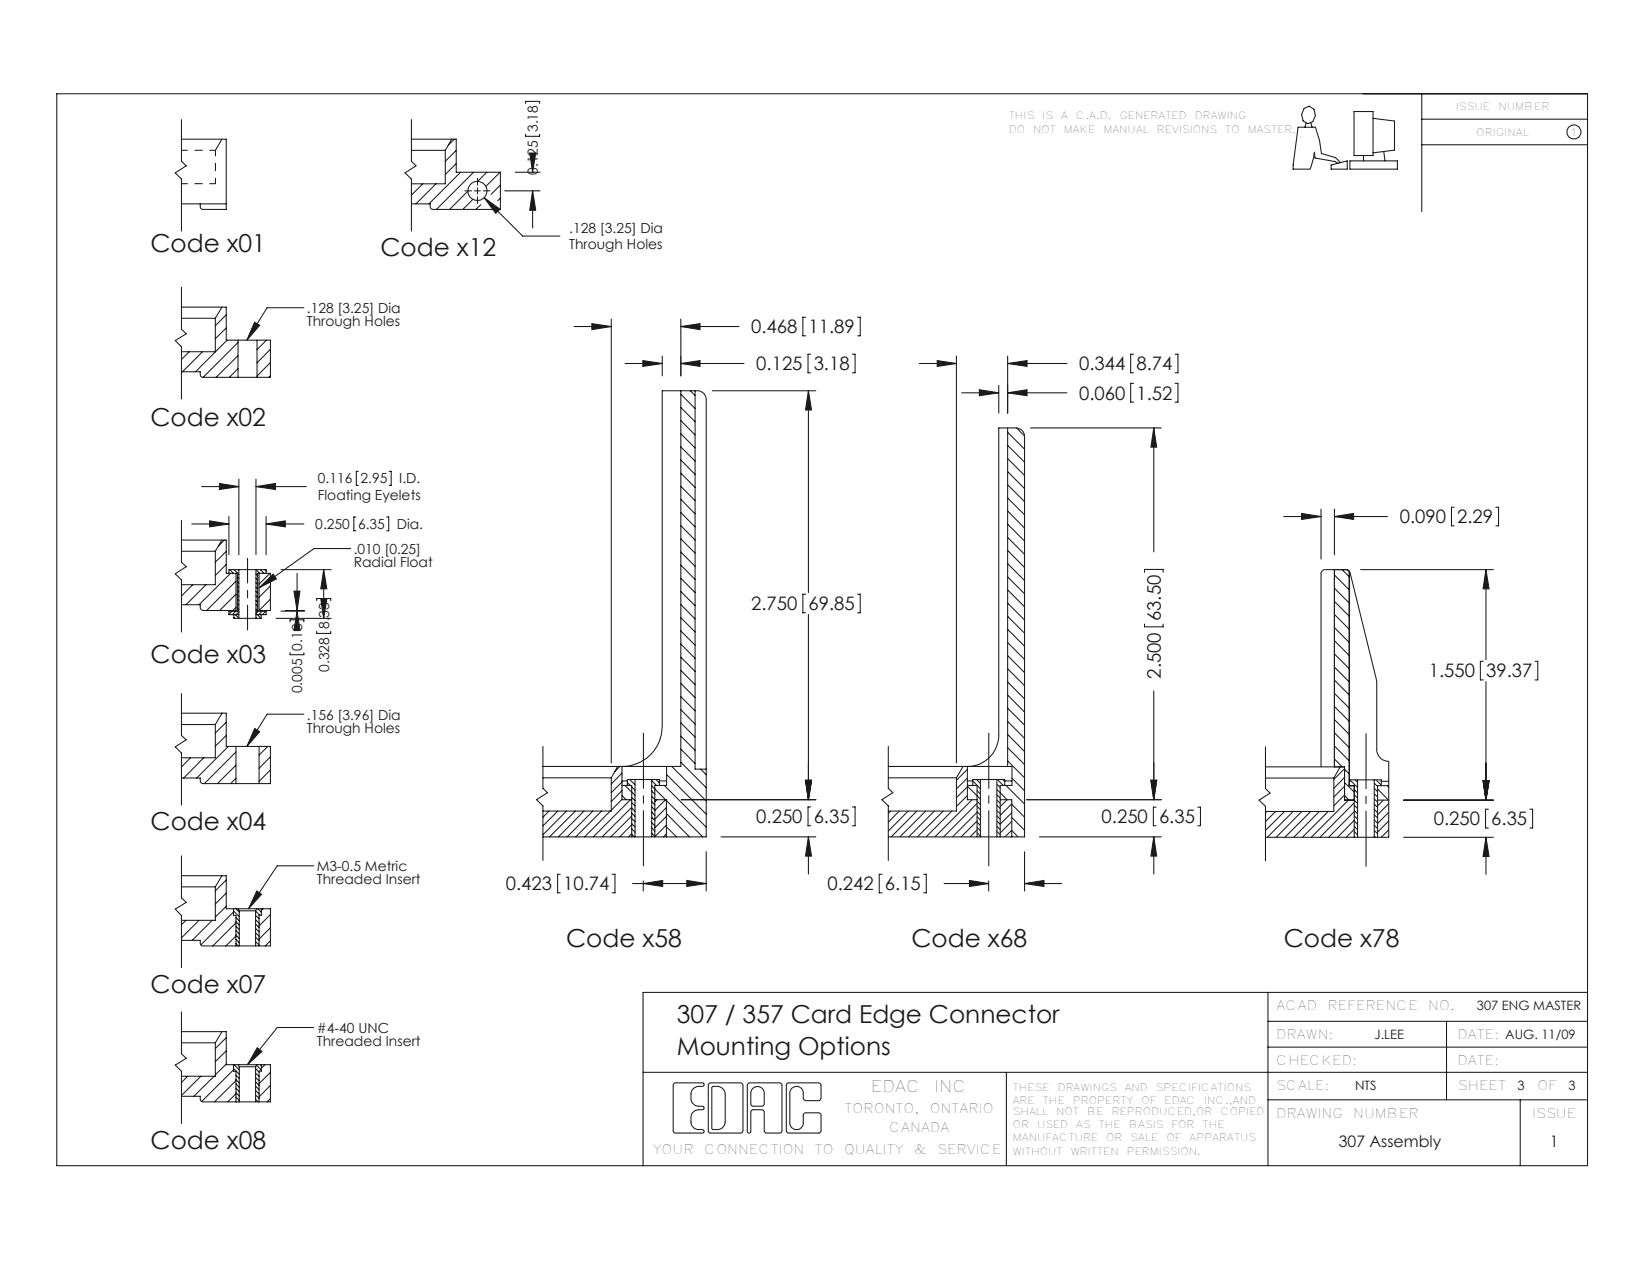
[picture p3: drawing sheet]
<svg xmlns="http://www.w3.org/2000/svg" width="279mm" height="216mm" viewBox="0 0 279 216" stroke-linecap="round" stroke-linejoin="round" font-family="sans-serif">
<g fill="none" stroke="#191924" stroke-width=".18">
<path d="M9.7 16h261.6v183.1h-261.6zM89.8 17.7v-.4h2.4v.4M222.8 18.5l.9-.4 .8 .6 .3 1.1-.5 1-.8 .3-.8-.5-.3-1.1zM231.4 19.1h3.2v7.5h-3.2zM243 16v20.2M31 23.8h7.7v12h-4a.48 .48 0 0 1-.5-.5v-.5M31 34.8h7.7M31 20.4v7.2l.8 .7-1.8 1.2 1 1.1v8.9M70.3 23.8h7.7v5.6h7.5v6.4h-11.5a.48 .48 0 0 1-.5-.5v-.5h-3.2M70.3 25.7h5.8M70.3 20.4v7.2l.8 .7-1.9 1.2 1.1 1.1v8.9M72.2 31.4l-1.9 1.9"/>
<path d="M74.5 31.4l-3.4 3.4M76.1 25.7v5.7h-5.8M77.2 23.8l-1.1 1.9M77.6 23.8l-1 1M78 25.7l-1.9 1.9M78 27.9l-1.9 1.9M78.7 29.4l-5.4 5.4M79.4 32.6h1.2M79.9 32.7l-3.1 3.1M80.8 34l-1.7 1.8M80.9 29.4l-6.3 6.4M81.1 32.6h1"/>
<path d="M81.6 30.5v1.1M81.6 32.1v1M81.6 33.6v1.1M82.2 35l-.9 .8M82.6 32.6h1.1M82.7 33.8l6.6 6.5h6.4M82.7 33.8l2.7 1.9-.7 .7zM83.2 29.4l-1.6 1.6M85.4 29.4l-2.4 2.5M85.5 31.6l-1.6 1.6M85.5 33.8l-.4 .5M86.3 32.6h6"/>
<path d="M88.1 29.4h4.2M89.8 22.9v.4h2.4v-.4M90.5 26.1h1l-.5 3.3zM91 32.6v6.3M91 32.6l.5 3.3h-1zM91 29.4h.1M223.2 21.1l-.2 .6M224 21l.2 .7M227.5 28.2l2.7-.7v1.4h-2.7zM229.1 27.8l-.9-.9-2.4-.7-.3-2.2-.7-2.3h-3l-.8 7.2h2.9l.5-1.8 .2-1.1 .1 1 3.4 .6 .5 .3M230.7 27.5h8.1v1.4h-8.1zM233 26.6v.9"/>
<path d="M234.6 20.2l3.7 .5v4.9l-3.7 .5M236.5 25.9l.2 1.6M243 20.4h28.3M243 24.7h28.3M31 52.5h7.7v5.6h7.5v6.4h-11.5M31 49.1v7.1l.8 .8-1.8 1.2 1 1v9M31 54.4h5.8M36.8 54.4v5.7h-5.8M37.9 52.5l-1.1 1.9M38.7 53.8l-1.9 1.8M38.7 56l-1.9 1.9M38.8 58.1l-5.4 5.4"/>
<path d="M40.7 58.1v6.4M40.7 58.5l-6 6M43.5 55l.9 .6-2.2 2.5zM43.9 58.1v6.4M45.5 58.1l-1.6 1.6M46.2 59.7l-2.3 2.3M51.9 52.6h-6.3l-3.4 5.5M98.1 55.8h6.4M101.1 55.3l3.4 .5-3.4 .5zM104.5 54.5v75.8M116.3 55.8l3.3-.5v1zM116.3 54.5v9.7"/>
<path d="M116.3 55.8h10M137.7 54.2h-.5v3.2h.5M146.5 54.2h.5v3.2h-.5M31 63.5h3.2v.5a.48 .48 0 0 0 .5 .5M32.3 60.1l-1.3 1.3M34.6 60.1l-3.4 3.4M40.7 60.7l-3.8 3.8M40.7 63l-1.5 1.5M46.2 61.9l-2.3 2.3M46.2 64.2l-.3 .3M106.8 62.1h6.4M109.9 61.6l3.3 .5-3.3 .5z"/>
<path d="M113.2 60.8v3.4M116.3 62.1l3.3-.5v1zM116.3 62.1h10.8M116.3 66.7v64.2h-23.5M116.3 78.6l2.5 2.4M116.3 76.3l2.5 2.5M116.3 74.1l2.5 2.4M116.3 71.8l2.5 2.5M116.3 69.6l2.5 2.4M116.3 67.3l2.5 2.5M118 66.7l.8 .9M118.8 66.7v64.7h1.9"/>
<path d="M121.7 66.7h17.7M138.1 66.7l.6 3.3h-1zM138.1 66.7v34.5M138.5 60.5h-.4v3.2h.4M145.7 60.5h.4v3.2h-.4M157.1 62.1h6.3M160.2 61.6l3.2 .5-3.2 .5zM163.4 60.8v69.5M164.3 67.1h6.4M167.4 66.6l3.3 .5-3.3 .5zM170.7 65.8v4.8M172.2 62.1l3.3-.5v1z"/>
<path d="M172.2 67.1l3.3-.5v1zM172.2 60.8v9.8M172.2 62.1h10.1M172.2 67.1h10.1M172.2 73.1v57.8M172.2 78.3l2.9 2.9M172.2 76.1l2.9 2.9M172.2 73.8l2.9 2.9M173.7 73.1l1.4 1.4M176.1 73.1h22.3M193.7 60.5h-.5v3.2h.5M193.7 65.5h-.5v3.2h.5"/>
<path d="M197.2 73.1l.5 3.3h-1zM197.2 73.1v21.2M200.8 60.5h.5v3.2h-.5M200.8 65.5h.5v3.2h-.5M31 92.3h7.7v5.6h1.9v6.5M31 88.9v7.1l.8 .8-1.8 1.2 1 1.1v8.8M31 94.2h5.8M32.8 89.5h6.3M32.9 99.9l-1.9 1.9M34.5 83.1h6.3M35.2 99.9l-3.4 3.4M35.8 89l3.3 .5-3.3 .5z"/>
<path d="M36.8 94.2v5.7h-5.8M37.5 82.6l3.3 .5-3.3 .5zM37.9 92.3l-1.1 1.9M38.3 92.3l-1 1M38.7 94.2l-1.9 1.8M38.7 96.4l-1.9 1.9M39.1 88.2v6.6M39.1 97.9v-.6h6.4v.6M39.3 97.3l.6 .6M39.4 97.9l-5.4 5.4M40 97.3l.8 .8M40.3 97.9v6.4"/>
<path d="M40.3 99.3l-5 5M40.6 99.3l.2 .3M40.6 98.6l.2 .2M40.7 97.3l.1 .1M40.8 81.8v13M40.8 97.3v8.3M43.7 81.8v13M43.7 83.1h8.7M43.7 99.6l.3 .2M43.7 98.8l.3 .3M43.7 98l.3 .3M43.7 83.1l3.4-.5v1z"/>
<path d="M44.3 97.9v6.4l1.9-2M44.4 97.9l-.7-.6v8.3M44.5 97.3l.6 .6M45.2 97.3l.3 .2M45.5 88.2v6.6M45.5 89.5h6.4M45.5 89.5l3.3-.5v1zM46.1 97.9l-1.8 1.8M48 97.3h8.6M50.8 97.9v6.4M55.3 97.3v8.3M55.3 97.3l.5 3.3h-1z"/>
<path d="M59.9 93.7h-6.2l-9.4 6.7M60.8 88.3h-.3v2.4h.3M61.2 80.5h-.3v2.4h.3M66.1 88.3h.3v2.4h-.3M66.5 80.5h.4v2.4h-.4M116.3 98.8l2.5 2.4M116.3 96.5l2.5 2.5M116.3 94.3l2.5 2.4M116.3 92l2.5 2.5M116.3 89.8l2.5 2.5M116.3 87.6l2.5 2.4M116.3 85.3l2.5 2.5"/>
<path d="M116.3 83.1l2.5 2.4M116.3 80.8l2.5 2.5M172.2 98.5l2.9 2.9M172.2 96.3l2.9 2.9M172.2 94l2.9 2.9M172.2 91.8l2.9 2.9M172.2 89.5l2.9 2.9M172.2 87.3l2.9 2.9M172.2 85.1l2.9 2.8M172.2 82.8l2.9 2.9M172.2 80.5l2.9 3M195.6 97.8v-.5h3.2v.5"/>
<path d="M219.4 88.2h6.3M222.4 87.7l3.3 .5-3.3 .5zM225.7 87v8.5M228 88.2l3.3-.5v1zM228 87v7.8M228 97.3v33.7M228 98.2l2.6 2.6M228 88.2h9.1M229.3 97.3l1.3 1.2M230 97.3a.74 .74 0 0 1 .7 .6l4.5 18.3 .1 11.8a2.04 2.04 0 0 0 2 2v13h-21M230 97.3h-3.5a.78 .78 0 0 0-.8 .7v33M230 97.3l.6 .3v36.6h.8v8.8"/>
<path d="M232.5 97.3h22.7M248.5 86.6h-.5v3.2h.5M253.9 97.3l.6 3.3h-1.1zM253.9 97.3v15.4M255.6 86.6h.5v3.2h-.5M31 103.3h3.2v.5a.54 .54 0 0 0 .5 .5h5.9M31 118.5v7.1l.8 .8-1.8 1.2 1 1v8.9M39.1 105h1.7M39.7 104.4l-.6 .6M40 105v.6h4.6v-.6M40 105.5l.1 .1M40.2 105l.6 .6"/>
<path d="M40.3 101.5l-2.8 2.8M40.3 103.8l-.5 .5M40.3 104.4l-.6 .6M40.6 103.8l.2 .3M40.6 103.1l.2 .2M40.6 102.3l.2 .3M40.6 101.6l.2 .2M40.6 100.8l.2 .3M40.6 100.1l.2 .2M40.8 104.4h-1.7v.6M40.8 104.5l-.5 .5M43.7 104l.3 .3h2.2v-6.4h-2.2v6.5"/>
<path d="M43.7 104.4h1.8M43.7 101.8l.3 .3M43.7 103.3l.3 .2M43.7 102.6l.3 .2M43.7 101l.3 .3M43.7 100.3l.3 .2M43.7 105.6h.2M44 105l.6 .6M44.2 104.4l-.5 .4M44.3 100.4l2.4-2.3 .5 .8zM44.8 104.4l-.6 .6M45.4 104.4l-.6 .6"/>
<path d="M45.5 104.4v.6h-1.8M46.2 100.1l-1.9 1.9M47.2 105.6h9.4M48 104.4h4M48.8 104.3h3.2M49.6 111.5v.3h2.3v-.3M49.6 106.2v-.3h2.3v.3M50.2 101h1.1l-.5 3.3zM50.8 104.4l.5 3.3h-1.1zM50.8 104.4h.1M54.1 107.8v.4h2.4v-.4M54.1 102.6v-.4h2.4v.4"/>
<path d="M54.8 102.3h1l-.5 3.3zM55.3 105.6h.1M116.3 119l2.5 2.4M116.3 116.7l2.5 2.5M116.3 114.5l2.5 2.4M116.3 112.3l2.5 2.4M116.3 110l2.5 2.5M116.3 107.8l2.5 2.4M116.3 105.5l2.5 2.4M116.3 103.3l2.5 2.4M116.3 101l2.5 2.5M137.7 101.5h-.5v3.2h.5"/>
<path d="M138.1 105v31.6M146.5 101.5h.5v3.2h-.5M172.2 118.7l2.9 2.9M172.2 116.5l2.9 2.9M172.2 114.2l2.9 2.9M172.2 112l2.9 2.9M172.2 109.7l2.9 2.9M172.2 107.5l2.9 2.9M172.2 105.3l2.9 2.9M172.2 103l2.9 2.9M172.2 100.8l2.9 2.8M195.6 106.6v.5h3.2v-.5"/>
<path d="M197.2 118v18.6M228 118.4l2.6 2.6M228 116.2l2.6 2.5M228 113.9l2.6 2.6M228 111.7l2.6 2.5M228 109.4l2.6 2.6M228 107.2l2.6 2.5M228 105l2.6 2.5M228 102.7l2.6 2.6M228 100.5l2.6 2.5M253.5 113h-.5v3.1h.5M253.9 116.4v20.3"/>
<path d="M262.3 113h.5v3.1h-.5M31 121.8h7.7v5.7h7.5v6.3h-11.5a.48 .48 0 0 1-.5-.5v-.4h-3.2M31 123.8h5.8M32.6 129.4l-1.6 1.6M34.8 129.4l-3.4 3.5M36.8 123.8v5.6h-5.8M37.9 121.8l-1.1 2M38 121.8l-.1 .1M38.7 123.4l-1.9 1.8M38.7 125.6l-1.9 1.9M39 127.5l-5.4 5.4M40.3 127.5v6.3"/>
<path d="M40.3 132.9l-.9 .9M40.3 128.4l-5.4 5.4M40.3 130.7l-3.2 3.1M43.5 124.4l.9 .6-2.2 2.5zM44.3 127.5v6.3M45.8 127.5l-1.5 1.5M46.2 129.3l-1.9 1.9M46.2 131.5l-1.9 2M46.2 133.7l-.1 .1M51.9 122h-6.3l-3.4 5.5M92.8 132.9h11.7M92.8 127.5v7.2l.8 .7-1.9 1.2 1.1 1.1v9.3"/>
<path d="M93.8 138.5l-1 1.1M95.3 138.5l-2.5 2.6M96.8 138.5l-4 4.1M98.3 138.5l-4.4 4.4M99.8 138.5l-4.4 4.4M101.3 138.5l-4.4 4.4M102.8 138.5l-4.4 4.4M104.3 138.5l-4.4 4.4M104.5 132.9v5.6h-11.7M105.6 130.9l-1.1 2M105.9 130.9l-.9 .9M106.3 134.2h1.6v8.7"/>
<path d="M106.3 133.4h.9M106.3 132l-1.8 1.9M106.3 133.6l-1.8 1.8M106.3 135l-1.8 1.9M106.3 136.5l-1.8 1.9M106.3 135.9l.7 .7M106.8 134.2l1.7 1.7M107.2 134.2v-1.1h5.5v1.1M107.2 133.7l.5 .5M107.6 133.1l.9 1M107.7 136.6l-6.3 6.3M107.9 136.6h-1.6v-5.7a6.9 6.9 0 0 0 6.9-6.8v-57.4h6a1.56 1.56 0 0 1 1.5 1.6v74.6h-27.9"/>
<path d="M107.9 137.9l-5 5M107.9 139.4l-3.5 3.5M107.9 139.8l.6 .6M107.9 138.9l.6 .6M107.9 138l.6 .6M107.9 137.1l.6 .6M107.9 136.2l.6 .6M107.9 134.4l.6 .6M108.5 133.1v.1M108.5 133.1v9.8M111.4 136l.5 .6h2v6.3M111.4 133.1v9.8"/>
<path d="M111.4 134.2l2.3 2.4-1.8 1.8M111.4 139.6l.5 .6M111.4 138.7l.5 .6M111.4 137.8l.5 .6M111.4 136.9l.5 .6M111.4 135.1l.5 .6M111.4 133.3l.8 .9M112.1 133.1l.6 .6M112.3 136.6l-.4 .3M112.7 133.4h1.2M113.5 134.2l7.2 7.1M113.9 137.9l-2 2"/>
<path d="M113.9 139.5l-2 1.9M113.9 136.7l6.2 6.2M113.9 139l3.9 3.9M113.9 130.9v3.3h-2v8.7M113.9 132.3l6.8 6.8M114.8 130.9l5.9 5.9M116.3 130.2l4.4 4.3M116.3 128l2.5 2.4M116.3 125.7l2.5 2.5M116.3 123.5l2.5 2.4M116.3 121.2l2.5 2.5M116.4 136.6h23"/>
<path d="M119.7 131.4l1 .9M137.7 133.3h1l-.6 3.3zM138.5 137.8h-.4v3.2h.4M145.7 137.8h.4v3.2h-.4M151.8 130.9h21.1v3.3h-2v8.7M151.8 127.5v7.2l.8 .7-1.9 1.2 1.1 1.1v9.3M151.8 132.9h11.6M152.2 138.5l-.4 .5M153.7 138.5l-1.9 1.9M155.2 138.5l-3.4 3.5M156.7 138.5l-4.4 4.4M158.2 138.5l-4.4 4.4"/>
<path d="M159.7 138.5l-4.4 4.4M161.2 138.5l-4.4 4.4M162.7 138.5l-4.4 4.4M163.4 132.9v5.6h-11.6M164.6 130.9l-1.2 2M165.3 131.4l-1.9 1.9M165.3 132.9l-1.9 1.9M165.3 134.4l-1.9 1.8M165.3 135.9l-1.9 1.9M165.3 134.3l2.2 2.2M165.3 136.5l.1 .1M165.3 134.2h1.7v8.7"/>
<path d="M165.3 133.4h.9l1.3 1.3M166.1 136.6l-6.3 6.3M166.2 134.2v-1.1h5.5v1.1M166.9 133.1l.6 .7M167 137.2l-5.7 5.7M167 138.7l-4.2 4.2M167 138.6l.5 .6M167 139.5l.5 .6M167 137.7l.5 .6M167 136.8l.5 .6M167 135l.5 .6M167 136.6h-1.7v-5.7a5.4 5.4 0 0 0 5.4-5.3v-52.5h2.9a1.5 1.5 0 0 1 1.5 1.5v68.3h-23.3"/>
<path d="M167.5 133.1v9.8M170.4 139.3l.5 .6M170.4 138.5l.5 .5M170.4 137.5l.5 .6M170.4 136.7l.5 .5M170.4 135.7l.5 .6M170.4 134.9l1.7 1.7M170.4 133.9l.5 .6M170.4 133.1v9.8M170.4 133.1l1 1.1M170.9 136.6h2v6.3M171.3 133.1l.4 .4"/>
<path d="M171.7 133.4h1.2M171.9 134.2l3.2 3.1M172.1 136.6l-1.2 1.2M172.2 130l2.9 2.9M172.2 127.7l2.9 2.9M172.2 125.4l2.9 3M172.2 123.2l2.9 2.9M172.2 121l2.9 2.9M172.9 137.3l-2 2M172.9 138.8l-2 2M172.9 139.6l2.2 2.2M172.9 137.4l2.2 2.2"/>
<path d="M172.9 132.9l2.2 2.2M196.7 133.3h1l-.5 3.3zM197.6 137.9h-.5v3.1h.5M198.4 136.6h-23M204.7 137.9h.4v3.1h-.4M216.3 131h13.5v5.7h1.6l.6 .5M216.3 132.9h11.6M216.3 127.6v7.1l.7 .8-1.8 1.2 1.1 1v9.3M216.5 138.6l-.2 .3M218 138.6l-1.7 1.7M219.5 138.6l-3.2 3.3M221 138.6l-4.4 4.4"/>
<path d="M222.5 138.6l-4.4 4.4M224 138.6l-4.4 4.4M225.5 138.6l-4.4 4.4M227 138.6l-4.4 4.4M227.9 132.9v5.7h-11.6M228 129.6l1.4 1.4M228 127.4l2.6 2.6M228 125.2l2.6 2.5M228 122.9l2.6 2.5M228 120.7l2.6 2.5M229 131l-1.1 1.9M229.8 135.9l.7 .8"/>
<path d="M229.8 133.7l1.6 1.6M229.8 131.4l.8 .8M229.8 131.3l-1.9 1.8M229.8 132.8l-1.9 1.9M229.8 134.3l-1.9 1.8M229.8 135.8l-1.9 1.9M230.4 136.7l-6.3 6.3M230.6 133.5h.1M230.6 133.2h5.4v1M230.6 134l.2 .2M230.7 133.2l1.3 1.3M231.4 137.5l.6 .6"/>
<path d="M231.4 137.1l-5.8 5.9M231.4 138.6l-4.4 4.4M231.4 139.3l.6 .6M231.4 134.9l.6 .5M231.4 138.4l.6 .6M231.4 135.7l.6 .6M231.6 133.2l.4 .4M232 133.2v9.8M234.8 133.2v9.8M234.8 136.5l.6 .5M234.8 139.2l.6 .5M234.8 138.3l.6 .5"/>
<path d="M234.8 137.4l.6 .5M234.8 135.6l.6 .5M234.8 134.7l.6 .5M234.8 133.8l.6 .5M235.2 133.2l.8 .9M235.4 134.8l1.9 1.9M235.4 136.7h1.9M236 133.5h1.3M236.4 136.7l-1 1M237.1 134.2l.2 .2M237.3 134.2h-1.9v8.8M237.3 137.3l-1.9 1.9"/>
<path d="M237.3 138.7l-1.9 2M239.9 136.7h15.3M253.4 133.3h1.1l-.6 3.4zM254.4 138.2h-.5v3.2h.5M261.4 138.2h.5v3.2h-.5M31 149.6h7.7v5.6h7.5v6.4h-11.5a.48 .48 0 0 1-.5-.5v-.5h-3.2M31 146.2v7.2l.8 .7-1.8 1.2 1 1.1v8.9M31 151.5h5.8M31.8 157.2l-.8 .7M34 157.2l-3 3M36.3 157.2l-3.5 3.4M36.8 151.5v5.7h-5.8"/>
<path d="M37.9 149.6l-1.1 1.9M38.7 150.3l-1.9 1.9M38.7 152.5l-1.9 1.9M38.7 154.8l-1.9 1.8M39.9 155.2v1.2h.4v5.2M39.9 155.8l-5.6 5.6M39.9 156.3v.1M39.9 155.6l1 1M40.3 157.6l-3.9 4M40.3 159.9l-1.7 1.7M40.3 159.7l.6 .6M40.3 159l.6 .5"/>
<path d="M40.3 158.2l.6 .6M40.3 157.4l.6 .6M40.3 156.7l.6 .6M40.3 155.2l.6 .6M40.7 155.2l.2 .4M40.9 155.6v6M40.9 155.6h2.8M43.7 155.6v6M43.7 158.6l.6 .6M43.7 159.3l.6 .6M43.7 157.8l.6 .6M43.7 157.1l.6 .6"/>
<path d="M43.7 156.4l.6 .5M43.7 155.6l.7 .7M43.9 155.2l-.2 .4M43.9 152.2l.8 .6-2.2 2.4zM44.1 155.2l.6 .6M44.7 155.2v1.1h-.4v5.3M44.9 155.2l-.2 .3M46.2 156.2l-1.9 2M46.2 158.5l-1.9 1.9M53.6 147.9h-6.2l-4.9 7.3M95.7 149.3h-.4v3.2h.4M104.6 149.3h.5v3.2h-.5"/>
<path d="M107.9 140.9l-2 2M107.9 142.4l-.5 .5M107.9 142.5l.5 .4M107.9 141.6l.6 .5M107.9 140.7l.6 .6M108.1 150.9h12.6M109.9 150.9l3.3-.5v1zM109.9 150.5v1.7M111.4 142.3l.5 .5M111.4 140.5l.5 .5M111.4 141.4l.5 .6M113.9 140.9l-2 2"/>
<path d="M113.9 142.5l-.5 .4M113.9 141.2l1.7 1.7M117.4 150.4l3.3 .5-3.3 .5zM120.7 145.5v6.7M123.2 142.9h16.2M138.1 142.9l.6 3.3h-1zM138.1 142.9v6.4M150.7 149.3h-.5v3.2h.5M157.8 149.3h.5v3.2h-.5M161.3 150.9h7.6M165.7 150.4l3.2 .5-3.2 .5zM167 140.2l-2.7 2.7"/>
<path d="M167 141.7l-1.2 1.2M167 142.2l.5 .6M167 141.3l.5 .6M167 140.4l.5 .6M168.9 150.5v1.7M170.4 142l.5 .6M170.4 141.1l.5 .6M170.4 140.3l.5 .5M171.7 142.9l1.2-1.1 1.1 1.1M172.9 140.3l-2 2M175.1 150.9l3.3-.5v1zM175.1 145.5v6.7"/>
<path d="M175.1 150.9h6.3M177.6 142.9h20.8M197.2 142.9l.5 3.3h-1zM197.2 142.9v6.4M231.4 140.1l-2.8 2.9M231.4 141.6l-1.4 1.4M231.4 142.9l.1 .1M231.4 142l.6 .6M231.4 141.1l.6 .6M231.4 140.2l.6 .6M234.8 142.8l.3 .2M234.8 141.9l.6 .5"/>
<path d="M234.8 141l.6 .5M234.8 140.1l.6 .5M237.3 140.2l-1.9 1.9M237.3 141.7l-1.3 1.3M239.9 143h15.3M253.9 143l.6 3.3h-1.1zM253.9 143v6.4M31 176.2h7.7v5.7h7.5v6.3h-11.5a.48 .48 0 0 1-.5-.5v-.4h-3.2M31 172.8v7.2l.8 .8-1.8 1.1 1 1.1v8.9M31 178.1h5.8M36.8 178.1v5.7h-5.8M37.9 176.2l-1.1 1.9"/>
<path d="M38.7 177.2l-1.9 1.9M38.7 179.5l-1.9 1.8M40.3 161.2l.4 .4M40.3 160.4l.6 .6M43.7 160.8l.6 .6M43.7 160.1l.6 .6M44 179l.8 .6-2.5 2.3zM46.2 160.7l-.9 .9M53.6 175.5h-6.2l-5.1 6.4M216.7 178.9h54.6M216.7 174.4h54.6M216.7 169.5v29.6"/>
<path d="M247.2 174.4v13.5M271.3 169.5h-161.4v29.6M32.1 183.8l-1.1 1.1M34.3 183.8l-3.3 3.3M36.6 183.8l-3.5 3.5M38.7 181.8l-1.9 1.8M39.9 181.9v1.1h.4v5.2M39.9 182.7l-5.4 5.4M39.9 182.5l1 1M40 181.9l.9 .8M40.3 184.6l-3.6 3.6M40.3 186.8l-1.4 1.4"/>
<path d="M40.3 188.1l.1 .1M40.3 187.4l.6 .6M40.3 186.7l.6 .5M40.3 185.9l.6 .6M40.3 185.1l.6 .6M40.3 184.4l.6 .6M40.3 183.7l.6 .5M40.7 181.9l.2 .3M40.9 182.2v6M40.9 182.2h2.8M43.7 182.2v6M43.7 186.3l.6 .6"/>
<path d="M43.7 185.5l.6 .6M43.7 187.8l.4 .4M43.7 187l.6 .6M43.7 184.8l.6 .6M43.7 184l.6 .6M43.7 183.3l.6 .6M43.7 182.5l.6 .6M43.8 181.9l.9 .9M43.9 181.9l-.2 .3M44.5 181.9l.2 .1M44.7 181.9v1.1h-.4v5.2M45.3 181.9l-.6 .6"/>
<path d="M46.2 183.2l-1.9 1.9M46.2 185.4l-1.9 2M46.2 187.6l-.6 .6M109.9 183.2h161.4M118.1 186.9a1.32 1.32 0 0 1 1.4-1.3h.5a.3 .3 0 0 0 .3-.3 .3 .3 0 0 0-.3-.3h-4.6l-.3 .1-.1 8a.37 .37 0 0 0 .5 .4h4.5a.3 .3 0 0 0 .3-.3 .3 .3 0 0 0-.3-.3h-.5a1.32 1.32 0 0 1-1.4-1.3M118.1 186.8v.8a1.32 1.32 0 0 0 1.4 1.3h.5a.3 .3 0 0 1 .3 .3 .3 .3 0 0 1-.3 .3h-.5a1.38 1.38 0 0 0-1.4 1.4v.8M121.2 185h5.4l.3 .1 .1 .3v7.7a.42 .42 0 0 1-.5 .4h-5a.37 .37 0 0 1-.5-.4v-7.9zM123.9 191.6a1.38 1.38 0 0 1-1.3 1.3h-.8l-.2-.1v-7.1l.2-.1h.8a1.38 1.38 0 0 1 1.3 1.3v4.8M128.7 189.5l-.2 .1-.2 .3v3.4a.3 .3 0 0 1-.3 .2 .3 .3 0 0 1-.3-.2l.1-8.2 .3-.1h5.2l.3 .1v8.1l-.1 .2-.2 .1h-2.5l-.2-.3-.1-3.4-.3-.3h-1.5M128.7 188.9a.37 .37 0 0 1-.4-.4v-1.8a1.15 1.15 0 0 1 1.2-1.1 1.15 1.15 0 0 1 1.1 1.1l-.1 2.1-.3 .1h-1.5M134.5 185h5.4l.3 .1 .1 2.5-.2 .3-2.5 .1-.3-.4v-.9a1.15 1.15 0 0 0-1.2-1.1 1.15 1.15 0 0 0-1.1 1.1v5.1a1.15 1.15 0 0 0 1.1 1.1 1.15 1.15 0 0 0 1.2-1.1v-1.4l.1-.2 .2-.1h2.5l.2 .3v2.8l-.2 .3h-5.4l-.3-.1v-8.1zM172 183.2v15.9"/>
<path d="M216.7 187.9h54.6M259.8 187.9v11.2"/>
<circle cx="81.6" cy="32.6" r="1.63"/>
<circle cx="269" cy="22.5" r="1.19"/>
</g>
<path d="M110 125.2v22.7M169 125.2v22.7M233.4 125.3v22.7" fill="none" stroke="#191924" stroke-width=".18" stroke-dasharray="15.2 1.3 1.3 1.3" stroke-dashoffset="5.8"/>
<path d="M37.9 23.8l-1.1 1.9" fill="none" stroke="#191924" stroke-width=".18" stroke-dasharray="15.2 1.3 1.3 1.3"/>
<path d="M36.8 25.7v5.7M36.8 31.4h-5.8M36.8 25.7h-5.8" fill="none" stroke="#191924" stroke-width=".18" stroke-dasharray="15.2 1.3 1.3 1.3" stroke-dashoffset="14.3"/>
<path d="M42.3 95.4v12.2" fill="none" stroke="#191924" stroke-width=".18" stroke-dasharray="15.2 1.3 1.3 1.3" stroke-dashoffset="11"/>
<g fill="#191924">
<path d="M43.5 55l.9 .6-2.2 2.5zM43.5 124.4l.9 .6-2.2 2.5zM44.3 100.4l2.4-2.3 .5 .8zM43.9 152.2l.8 .6-2.2 2.4zM44 179l.8 .6-2.5 2.3z"/>
<path d="M116.3 55.8l3.3-.5v1zM101.1 55.3l3.4 .5-3.4 .5zM137.7 133.3h1l-.6 3.3zM138.1 66.7l.6 3.3h-1zM109.9 150.9l3.3-.5v1zM117.4 150.4l3.3 .5-3.3 .5zM137.7 133.3h1l-.6 3.3zM138.1 142.9l.6 3.3h-1zM165.7 150.4l3.2 .5-3.2 .5zM175.1 150.9l3.3-.5v1zM172.2 62.1l3.3-.5v1zM160.2 61.6l3.2 .5-3.2 .5zM172.2 67.1l3.3-.5v1zM167.4 66.6l3.3 .5-3.3 .5zM197.2 142.9l.5 3.3h-1zM196.7 133.3h1l-.5 3.3zM253.4 133.3h1.1l-.6 3.4zM253.9 143l.6 3.3h-1.1zM253.4 133.3h1.1l-.6 3.4zM253.9 97.3l.6 3.3h-1.1zM228 88.2l3.3-.5v1zM222.4 87.7l3.3 .5-3.3 .5z"/>
<path d="M116.3 62.1l3.3-.5v1zM109.9 61.6l3.3 .5-3.3 .5z"/>
<path d="M196.7 133.3h1l-.5 3.3zM197.2 73.1l.5 3.3h-1z"/>
<path d="M35.8 89l3.3 .5-3.3 .5zM45.5 89.5l3.3-.5v1zM37.5 82.6l3.3 .5-3.3 .5zM43.7 83.1l3.4-.5v1zM82.7 33.8l2 2.6 .7-.7z"/>
<path d="M54.8 102.3h1l-.5 3.3zM55.3 97.3l.5 3.3h-1zM91 32.6l.5 3.3h-1zM90.5 26.1h1l-.5 3.3z"/>
<path d="M50.8 104.4l.5 3.3h-1.1zM50.2 101h1.1l-.5 3.3z"/>
</g>
<g font-size="4.2" fill="#191924">
<text x="25.7" y="43">Code x01</text>
<text x="65" y="43.8">Code x12</text>
<text x="25.7" y="72.8">Code x02</text>
<text x="25.7" y="113.3">Code x03</text>
<text x="25.7" y="141.8">Code x04</text>
<text x="96.7" y="161.8">Code x58</text>
<text x="155.8" y="161.8">Code x68</text>
<text x="219.4" y="161.8">Code x78</text>
<text x="25.7" y="169.6">Code x07</text>
<text x="115.7" y="174.7">307 / 357 Card Edge Connector</text>
<text x="115.7" y="180.2">Mounting Options</text>
<text x="25.7" y="196.2">Code x08</text>
</g>
<g font-size="3.2" fill="#191924">
<text x="128.4" y="56.9">0.468</text>
<text x="138.2" y="56.9">11.89</text>
<text x="129.2" y="63.3">0.125</text>
<text x="139" y="63.3">3.18</text>
<text x="184.4" y="63.3">0.344</text>
<text x="194.2" y="63.3">8.74</text>
<text x="184.4" y="68.3">0.060</text>
<text x="194.2" y="68.3">1.52</text>
<text x="239.2" y="89.4">0.090</text>
<text x="249" y="89.4">2.29</text>
<text x="128.4" y="104.2">2.750</text>
<text x="138.2" y="104.2">69.85</text>
<text x="198.4" y="106.1" transform="rotate(-90 198.4 106.1)">63.50</text>
<text x="198.4" y="115.9" transform="rotate(-90 198.4 115.9)">2.500</text>
<text x="244.2" y="115.7">1.550</text>
<text x="254" y="115.7">39.37</text>
<text x="129.2" y="140.6">0.250</text>
<text x="139" y="140.6">6.35</text>
<text x="188.3" y="140.6">0.250</text>
<text x="198.1" y="140.6">6.35</text>
<text x="245" y="141">0.250</text>
<text x="254.8" y="141">6.35</text>
<text x="86.4" y="152.1">0.423</text>
<text x="96.2" y="152.1">10.74</text>
<text x="141.4" y="152.1">0.242</text>
<text x="151.2" y="152.1">6.15</text>
</g>
<g font-size="2.7" fill="#191924">
<text x="148.8" y="186.6">EDAC</text>
<text x="159.6" y="186.6">INC</text>
<text x="228.8" y="196">307 Assembly</text>
<text x="264.8" y="196">1</text>
</g>
<g font-size="2.4" fill="#191924">
<text x="91.9" y="22.6" transform="rotate(-90 91.9 22.6)">3.18</text>
<text x="91.9" y="29.9" transform="rotate(-90 91.9 29.9)">0.125</text>
<text x="97.3" y="39.8">.128 [3.25] Dia</text>
<text x="97.3" y="42.6">Through Holes</text>
<text x="52.4" y="53.5">.128 [3.25] Dia</text>
<text x="52.4" y="55.7">Through Holes</text>
<text x="54.3" y="82.6">0.116</text>
<text x="61.6" y="82.6">2.95</text>
<text x="68.2" y="82.6">I.D.</text>
<text x="54.3" y="85.4">Floating Eyelets</text>
<text x="53.9" y="90.4">0.250</text>
<text x="60.4" y="94.6">.010 [0.25]</text>
<text x="61.2" y="90.4">6.35</text>
<text x="67.8" y="90.4">Dia.</text>
<text x="60.4" y="96.9">Radial Float</text>
<text x="56.2" y="107.5" transform="rotate(-90 56.2 107.5)">8.33</text>
<text x="51.7" y="111.1" transform="rotate(-90 51.7 111.1)">0.13</text>
<text x="51.7" y="118.4" transform="rotate(-90 51.7 118.4)">0.005</text>
<text x="56.2" y="114.8" transform="rotate(-90 56.2 114.8)">0.328</text>
<text x="52.4" y="122.9">.156 [3.96] Dia</text>
<text x="52.4" y="125.2">Through Holes</text>
<text x="54.2" y="148.8">M3-0.5 Metric</text>
<text x="54.2" y="151.1">Threaded Insert</text>
<text x="54.2" y="176.4">#4-40 UNC</text>
<text x="54.2" y="178.7">Threaded Insert</text>
</g>
<g font-size="2.2" fill="#191924">
<text x="218.1" y="172.6">ACAD</text>
<text x="226.8" y="172.6">REFERENCE</text>
<text x="244.1" y="172.6">NO.</text>
<text x="252.4" y="172.6">307 ENG MASTER</text>
<text x="218.1" y="177.4">DRAWN:</text>
<text x="234.9" y="177.4">J.LEE</text>
<text x="249.1" y="177.4">DATE: AUG. 11/09</text>
<text x="218.1" y="181.9">CHECKED:</text>
<text x="249.1" y="181.9">DATE:</text>
<text x="144.3" y="190.2">TORONTO,</text>
<text x="158.9" y="190.2">ONTARIO</text>
<text x="218.1" y="186.2">SCALE:</text>
<text x="218.1" y="191">DRAWING</text>
<text x="231.2" y="191">NUMBER</text>
<text x="231.6" y="186.2">NTS</text>
<text x="249.2" y="186.2">SHEET</text>
<text x="259.3" y="186.2">3</text>
<text x="261.8" y="191">ISSUE</text>
<text x="262.7" y="186.2">OF</text>
<text x="268" y="186.2">3</text>
<text x="111.5" y="197.1">YOUR</text>
<text x="120.3" y="197.1">CONNECTION</text>
<text x="139.2" y="197.1">TO</text>
<text x="144.2" y="197.1">QUALITY</text>
<text x="151.9" y="193.4">CANADA</text>
<text x="156.2" y="197.1">&amp;</text>
<text x="160.1" y="197.1">SERVICE</text>
</g>
<g font-size="1.7" fill="#191924">
<text x="172.4" y="20.3">THIS</text>
<text x="172.4" y="22.7">DO</text>
<text x="176.5" y="22.7">NOT</text>
<text x="178.1" y="20.3">IS</text>
<text x="181.3" y="20.3">A</text>
<text x="181.8" y="22.7">MAKE</text>
<text x="183.9" y="20.3">C.A.D.</text>
<text x="188.5" y="22.7">MANUAL</text>
<text x="191.4" y="20.3">GENERATED</text>
<text x="197.7" y="22.7">REVISIONS</text>
<text x="204.2" y="20.3">DRAWING</text>
<text x="209.4" y="22.7">TO</text>
<text x="213.2" y="22.7">MASTER.</text>
<text x="248.8" y="18.8">ISSUE</text>
<text x="252.3" y="23.2">ORIGINAL</text>
<text x="256" y="18.8">NUMBER</text>
<text x="268.3" y="23.2">1</text>
<text x="173.1" y="186.4">THESE</text>
<text x="173.1" y="188.5">ARE</text>
<text x="173.1" y="190.5">SHALL</text>
<text x="178.2" y="188.5">THE</text>
<text x="180.5" y="190.5">NOT</text>
<text x="180.7" y="186.4">DRAWINGS</text>
<text x="183.3" y="188.5">PROPERTY</text>
<text x="185.8" y="190.5">BE</text>
<text x="190" y="190.5">REPRODUCED,OR</text>
<text x="192.2" y="186.4">AND</text>
<text x="195" y="188.5">OF</text>
<text x="197.5" y="186.4">SPECIFICATIONS</text>
<text x="199" y="188.5">EDAC</text>
<text x="205.8" y="188.5">INC.,AND</text>
<text x="208.6" y="190.5">COPIED</text>
<text x="173.1" y="192.7">OR</text>
<text x="173.1" y="195">MANUFACTURE</text>
<text x="173.1" y="197.3">WITHOUT</text>
<text x="177.2" y="192.7">USED</text>
<text x="183" y="197.3">WRITTEN</text>
<text x="183.9" y="192.7">AS</text>
<text x="187.8" y="192.7">THE</text>
<text x="189.1" y="195">OR</text>
<text x="192.5" y="197.3">PERMISSION.</text>
<text x="192.9" y="192.7">BASIS</text>
<text x="193.2" y="195">SALE</text>
<text x="199.3" y="195">OF</text>
<text x="200.2" y="192.7">FOR</text>
<text x="203.3" y="195">APPARATUS</text>
<text x="205.5" y="192.7">THE</text>
</g>
</svg>
